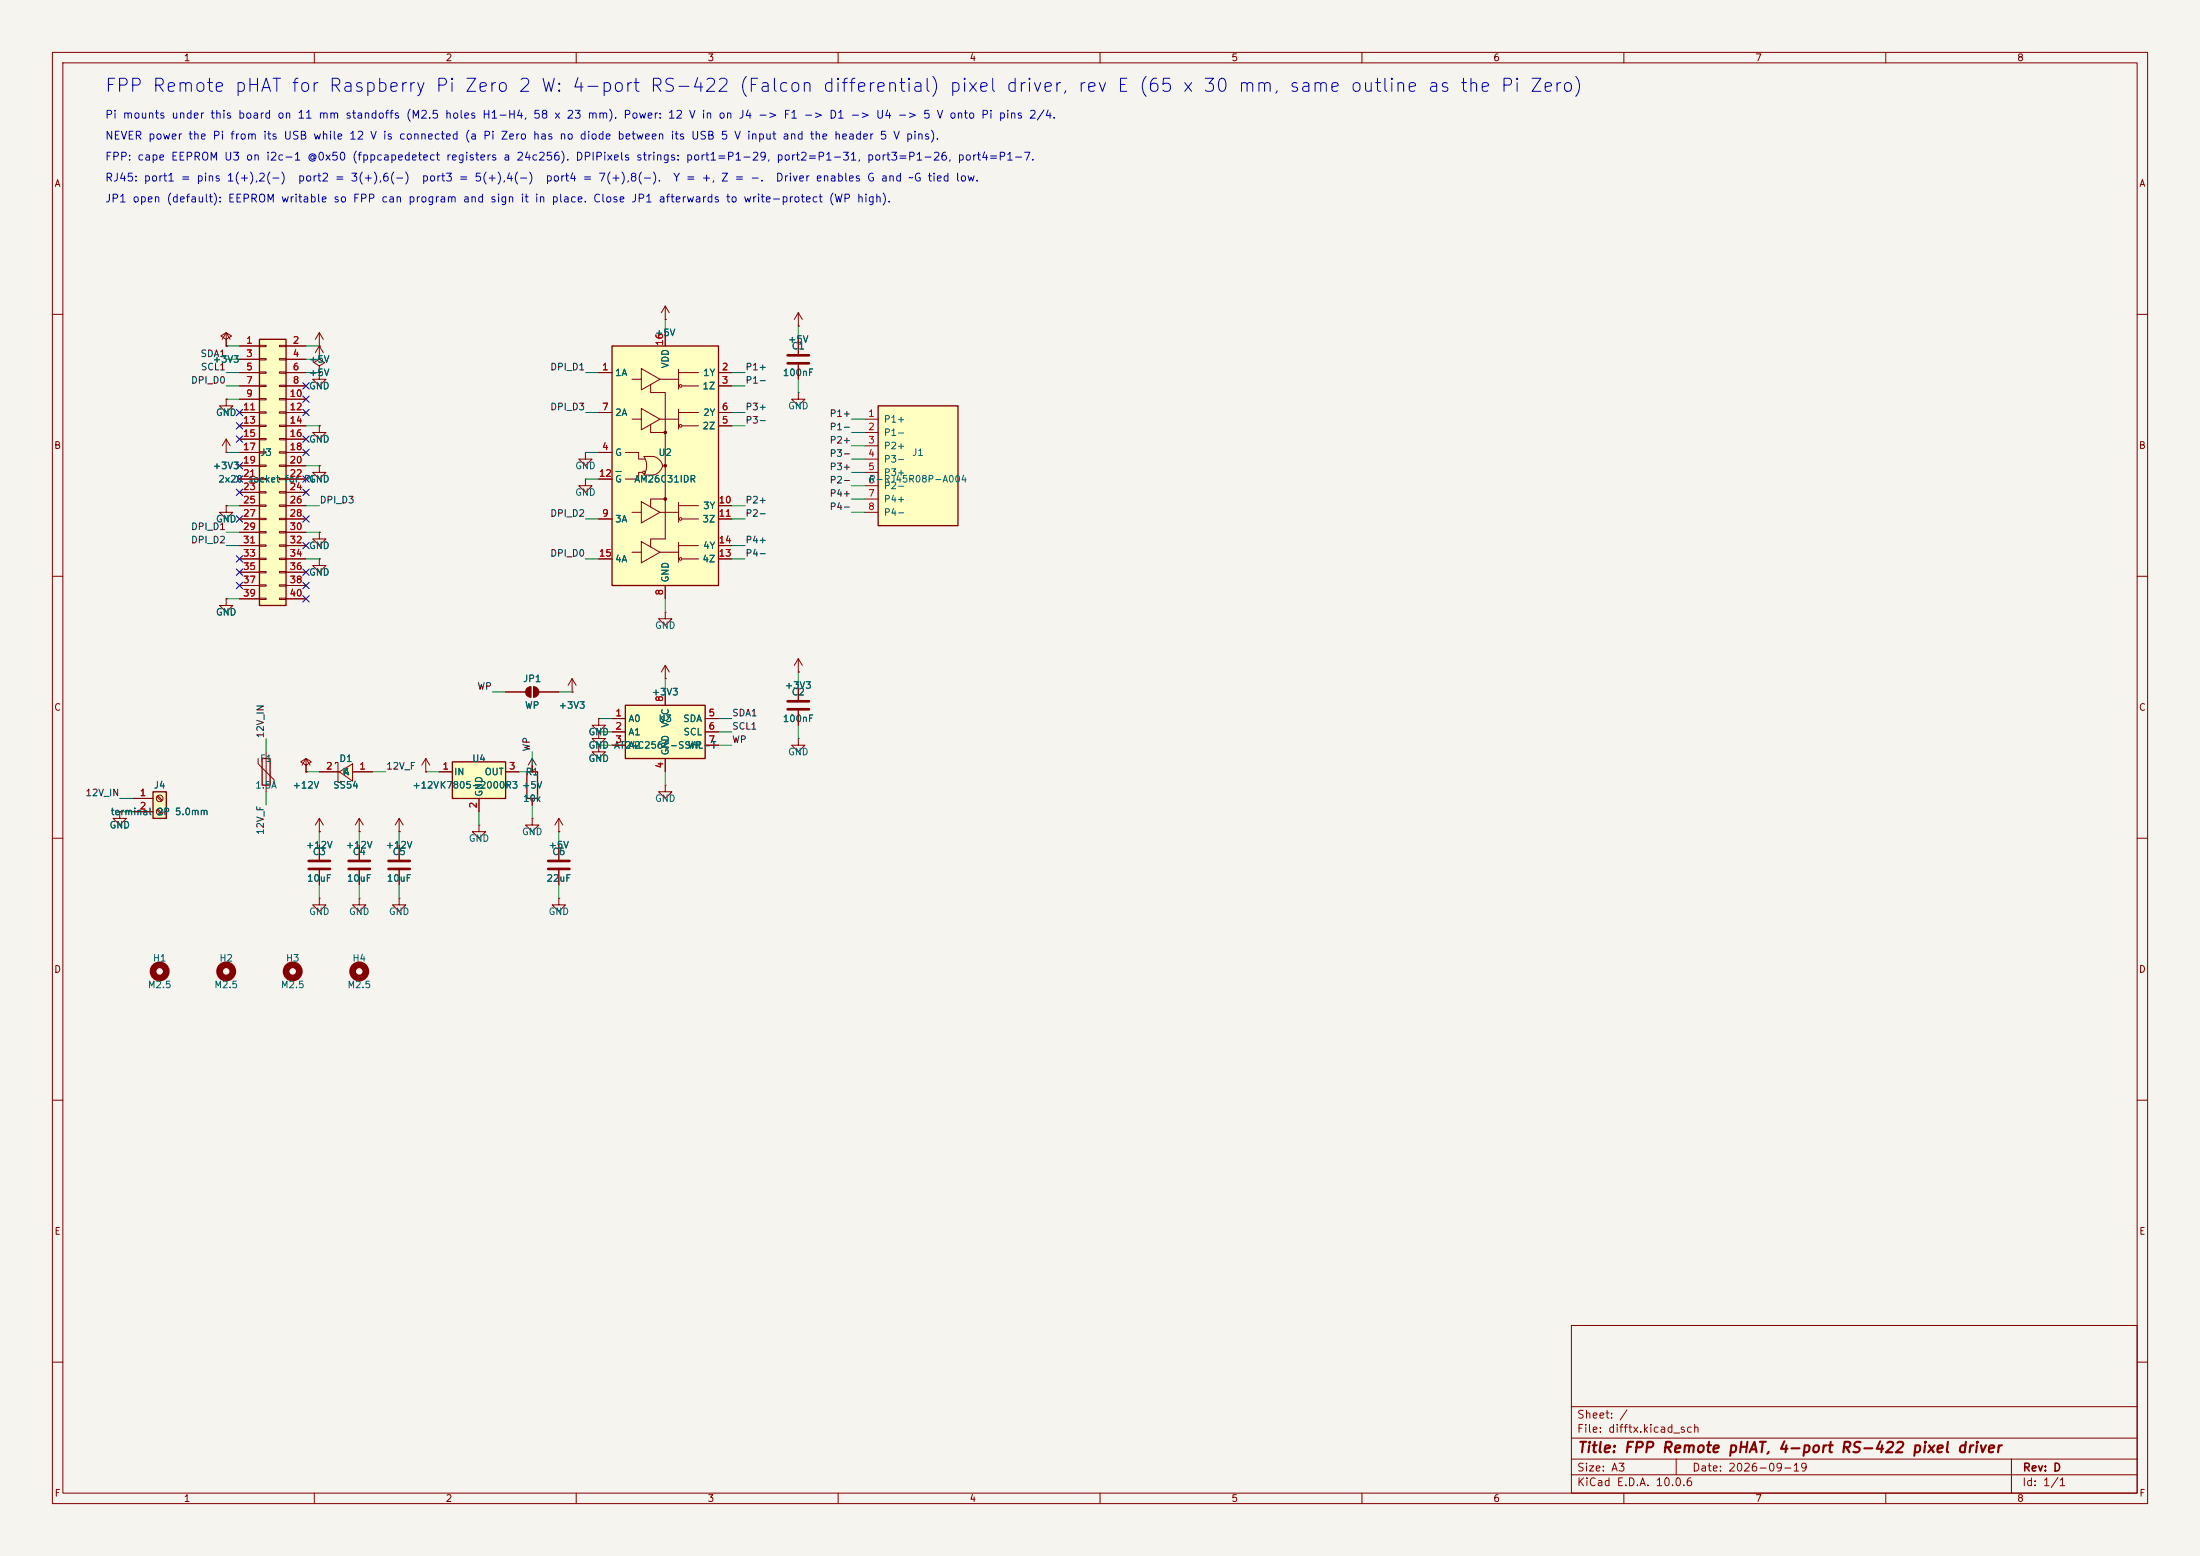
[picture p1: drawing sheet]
<svg xmlns="http://www.w3.org/2000/svg" width="420mm" height="297mm" viewBox="0 0 420 297" stroke-linecap="round" stroke-linejoin="round" font-family="sans-serif">
<path d="M0 0h420v297h-420z" fill="#f5f4ef" stroke="#f5f4ef" stroke-width=".19"/>
<g fill="none" stroke="#840000" stroke-width=".19">
<path d="M10 10h400v277h-400zM12 12h396v273h-396zM60 10v2M110 10v2M160 10v2M210 10v2M260 10v2M310 10v2M360 10v2M10 60h2M43.2 76.2v1.3h1.2l-1.2 1.2-1.3-1.2h1.3M43.2 76.2h.1"/>
<path d="M408 60h2M43.2 96.5v1.3h1.2l-1.2 1.3-1.3-1.3h1.3M43.2 96.5h.1M111.8 91.4v1.3h1.2l-1.2 1.3-1.3-1.3h1.3M111.8 91.4h.1M10 110h2M408 110h2M10 160h2M101.6 156.2v1.3h1.3l-1.3 1.3-1.3-1.3h1.3M101.6 156.2h.1M106.7 158.8h.1M106.7 156.2l-.8 1.3"/>
<path d="M106.7 156.2l.7 1.3M106.7 156.2v2.6M114.3 142.2v1.3h1.3l-1.3 1.3-1.3-1.3h1.3M114.3 142.2h.1M408 160h2M106.7 161.3v2.8M106.7 166.1v2.8M10 210h2M408 210h2M300 253h108v32h-108zM10 260h2M300 278.5h108"/>
<path d="M300 274.5h108M300 268.5h108M320 278.5v3M384 278.5v6.5M408 260h2M60 285v2M110 285v2M160 285v2M210 285v2M260 285v2M300 281.5h108M310 285v2"/>
<path d="M360 285v2"/>
</g>
<path d="M104.6 164.3h4.1M104.6 165.9h4.1" fill="none" stroke="#840000" stroke-width=".51"/>
<path d="M86.4 145.4h10.1v7h-10.1z" fill="#ffffc2"/>
<path d="M86.4 145.4h10.1v7h-10.1zM100.6 147.3h2v5.1h-2z" fill="none" stroke="#840000" stroke-width=".25"/>
<g fill="none" stroke="#840000" stroke-width=".19">
<path d="M127 58.4l-.8 1.3M127 58.4l.8 1.3M127 58.4v2.6M152.4 59.7l-.8 1.3M152.4 59.7l.8 1.3M152.4 59.7v2.5M43.2 64.8l1-.7-1-.6-1 .6 1 .7v1.2M43.2 66h.1M43.2 63.5l-.8 1.3M43.2 63.5l.7 1.3M43.2 63.5v2.5M61 68.6h.1"/>
<path d="M61 71.1v1.3h1.2l-1.2 1.3-1.3-1.3h1.3M61 71.1h.1M61 69.9l1-.7-1-.6-1.1 .6 1.1 .7v1.2M61 66h.1M61 66l-.8 1.3M61 66l.7 1.3M61 63.5v5.1M61 63.5l-.8 1.3M61 63.5l.7 1.3M127 61h.1M152.4 62.2h.1M152.4 64.8v2.8"/>
<path d="M152.4 69.6v2.8M111.8 86.4v1.2h1.2l-1.2 1.3-1.3-1.3h1.3M111.8 86.4h.1M96.5 132.1h3.8M101.3 131.1v2M101.9 131.1v2M102.9 132.1h3.8M81.3 147.3h.1M81.3 144.8l-.8 1.3M81.3 144.8l.7 1.3M81.3 144.8v2.5M83.8 147.3h2.6"/>
<path d="M91.4 157.5v1.3h1.3l-1.3 1.2-1.2-1.2h1.2M91.4 157.5h.1M91.4 152.4v2.5M96.5 147.3h2.6M101.6 147.3h.1M101.6 144.8l-.8 1.3M101.6 144.8l.8 1.3M101.6 144.8v2.5M101.6 152.4v1.3M127 149.9v1.2h1.3l-1.3 1.3-1.3-1.3h1.3M127 149.9h.1"/>
</g>
<path d="M150.4 67.8h4M150.4 69.3h4" fill="none" stroke="#840000" stroke-width=".51"/>
<g fill="#840000" stroke="#840000" stroke-width=".19">
<path d="M100.6 131.4l.7-.3v2a1.02 1.02 0 0 1-.9-.6 1.02 1.02 0 0 1 .2-1.1z"/>
<path d="M101.9 131.1a1.02 1.02 0 0 1 1 1 1.02 1.02 0 0 1-1 1z"/>
</g>
<path d="M116.8 66h20.4v45.8h-20.4z" fill="#ffffc2"/>
<path d="M116.8 66h20.4v45.8h-20.4z" fill="none" stroke="#840000" stroke-width=".25"/>
<g fill="none" stroke="#840000" stroke-width=".19">
<path d="M114.3 71.1h2.5M114.3 78.7h2.5M120.6 72.4h1.8M122.4 70.4l3.6 2-3.6 2zM122.4 78l3.6 2-3.6 2zM124.2 73.4v1.5h2.8v7.7M126 72.4h3.5M127 63.5v2.5M129.5 71.1h3.8M129.5 70.5v3.8M129.5 78.1v3.8M129.5 78.7h3.8"/>
<path d="M130.3 73.7h3M137.2 71.1h2.5M137.2 78.7h2.5M137.2 73.7h2.5M114.3 99.1h2.5M114.3 86.4h2.5M114.3 91.4h2.5M119.4 86.4h2.5v1.2h1.3M120.6 80h1.8M120.6 97.8h1.8M122.4 95.8l3.6 2-3.6 2zM122.7 90.2h-.8v1.2h-2.5"/>
<path d="M122.9 87.1h1.8l.6 .2a1.59 1.59 0 0 1 .5 2.8l-1.1 .6h-1.8a3.4 3.4 0 0 0 0-3.6zM124.2 81v1.6h2.8M126 80h3.5M126 97.8h3.5M126.5 88.9h.5M127 95.3h-2.8v1.5M127 82.6v20.3h-2.8v1.5M129.5 95.9v3.8M129.5 96.5h3.8M130.3 81.3h3M130.3 99.1h3M137.2 96.5h2.5"/>
<path d="M137.2 81.3h2.5M137.2 99.1h2.5M114.3 106.7h2.5M120.6 105.4h1.8M122.4 103.4l3.6 2-3.6 2zM126 105.4h3.5M127 111.8v2.5M129.5 103.5v3.8M129.5 104.1h3.8M130.3 106.7h3M137.2 104.1h2.5M137.2 106.7h2.5"/>
<circle cx="129.9" cy="73.7" r=".25"/>
<circle cx="122.9" cy="90.2" r=".25"/>
<circle cx="129.9" cy="81.3" r=".25"/>
<circle cx="129.9" cy="99.1" r=".25"/>
<circle cx="129.9" cy="106.7" r=".25"/>
</g>
<g fill="#840000" stroke="#840000" stroke-width=".19">
<circle cx="127" cy="82.5" r=".25"/>
<circle cx="127" cy="88.9" r=".25"/>
<circle cx="127" cy="95.2" r=".25"/>
</g>
<path d="M117.6 90h1" fill="none" stroke="#006464" stroke-width=".19"/>
<path d="M119.4 134.6h15.2v10.2h-15.2z" fill="#ffffc2"/>
<path d="M119.4 134.6h15.2v10.2h-15.2z" fill="none" stroke="#840000" stroke-width=".25"/>
<g fill="none" stroke="#840000" stroke-width=".19">
<path d="M152.4 74.9v1.3h1.3l-1.3 1.3-1.3-1.3h1.3M152.4 74.9h.1M127 116.8v1.3h1.3l-1.3 1.3-1.3-1.3h1.3M127 116.8h.1M109.2 132.1h.1M109.2 129.5l-.7 1.3M109.2 129.5l.8 1.3M109.2 129.5v2.6M114.3 137.2v1.2h1.3l-1.3 1.3-1.3-1.3h1.3M114.3 137.2h.1M114.3 139.7v1.3h1.3l-1.3 1.2-1.3-1.2h1.3M114.3 139.7h.1"/>
<path d="M116.8 137.2h2.6M116.8 139.7h2.6M127 129.5h.1M127 127v2.5M127 132.1v2.5M127 127l-.8 1.3M127 127l.8 1.3M134.6 137.2h2.6M134.6 139.7h2.6M152.4 128.3h.1M152.4 125.7l-.8 1.3M152.4 125.7l.8 1.3"/>
<path d="M152.4 125.7v2.6M152.4 130.8v2.8M152.4 135.6v2.8M116.8 142.2h2.6M127 144.8v2.5M134.6 142.2h2.6M152.4 141v1.2h1.3l-1.3 1.3-1.3-1.3h1.3M152.4 141h.1"/>
</g>
<path d="M150.4 133.9h4M150.4 135.4h4" fill="none" stroke="#840000" stroke-width=".51"/>
<path d="M167.6 77.5h15.3v22.8h-15.3z" fill="#ffffc2"/>
<path d="M167.6 77.5h15.3v22.8h-15.3z" fill="none" stroke="#840000" stroke-width=".25"/>
<g fill="none" stroke="#840000" stroke-width=".19">
<path d="M61 81.3v1.3h1.2l-1.2 1.2-1.3-1.2h1.3M61 81.3h.1M61 88.9v1.3h1.2l-1.2 1.2-1.3-1.2h1.3M61 88.9h.1M165.1 80h2.5M165.1 82.6h2.5M165.1 85.1h2.5M165.1 87.6h2.5M165.1 90.2h2.5M165.1 92.7h2.5M165.1 95.3h2.5M165.1 97.8h2.5"/>
<path d="M22.9 154.9v1.3h1.2l-1.2 1.3-1.3-1.3h1.3M22.9 154.9h.1M68.6 171.5v1.2h1.2l-1.2 1.3-1.3-1.3h1.3M68.6 171.5h.1M68.6 161.3v2.8M68.6 166.1v2.8M76.2 171.5v1.2h1.3l-1.3 1.3-1.3-1.3h1.3M76.2 171.5h.1M76.2 161.3v2.8M76.2 166.1v2.8"/>
</g>
<path d="M66.5 164.3h4.1M66.5 165.9h4.1M74.2 164.3h4M74.2 165.9h4" fill="none" stroke="#840000" stroke-width=".51"/>
<path d="M29.2 151.1h2.5v5.1h-2.5z" fill="#ffffc2"/>
<path d="M29.2 151.1h2.5v5.1h-2.5zM50 144.8h1.6v5.1h-1.6z" fill="none" stroke="#840000" stroke-width=".25"/>
<g fill="none" stroke="#840000" stroke-width=".19">
<path d="M43.2 86.4h.1M43.2 83.8l-.8 1.3M43.2 83.8l.7 1.3M43.2 83.8v2.6M43.2 114.3v1.3h1.2l-1.2 1.2-1.3-1.2h1.3M43.2 114.3h.1M61 101.6v1.3h1.2l-1.2 1.2-1.3-1.2h1.3M61 101.6h.1M61 106.7v1.3h1.2l-1.2 1.2-1.3-1.2h1.3M61 106.7h.1M25.4 152.4h3.8M25.4 154.9h3.8"/>
<path d="M29.9 152.1l.9 .8M29.9 154.6l.9 .8M30.1 151.9l.9 .8M30.1 154.4l.9 .9M49.3 144.8v1l3 3v1.1M50.8 143.5v7.6M58.4 146.1l1-.7-1-.6-1 .6 1 .7v1.2M58.4 147.3h.1M58.4 144.8l-.7 1.3M58.4 144.8l.8 1.3M58.4 144.8v2.5M61 158.8h.1"/>
<path d="M61 156.2l-.8 1.3M61 156.2l.7 1.3M61 156.2v2.6M68.6 158.8h.1M68.6 156.2l-.8 1.3M68.6 156.2l.7 1.3M68.6 156.2v2.6M76.2 158.8h.1M76.2 156.2l-.8 1.3M76.2 156.2l.8 1.3M76.2 156.2v2.6M61 171.5v1.2h1.2l-1.2 1.3-1.3-1.3h1.3"/>
<path d="M61 171.5h.1M61 161.3v2.8M61 166.1v2.8"/>
<circle cx="30.5" cy="154.9" r=".63"/>
<circle cx="30.5" cy="152.4" r=".63"/>
</g>
<path d="M58.9 164.3h4.1M58.9 165.9h4.1" fill="none" stroke="#840000" stroke-width=".51"/>
<g fill="none" stroke="#840000" stroke-width="1.3">
<circle cx="30.5" cy="185.4" r="1.27"/>
<circle cx="43.2" cy="185.4" r="1.27"/>
<circle cx="55.9" cy="185.4" r="1.27"/>
<circle cx="68.6" cy="185.4" r="1.27"/>
</g>
<path d="M49.5 64.8h5.1v50.8h-5.1z" fill="#ffffc2"/>
<path d="M49.5 64.8h5.1v50.8h-5.1z" fill="none" stroke="#840000" stroke-width=".25"/>
<g fill="none" stroke="#840000" stroke-width=".19">
<path d="M45.7 66h3.8M45.7 68.6h3.8M45.7 71.1h3.8M45.7 73.7h3.8M45.7 76.2h3.8M45.7 78.7h3.8M49.5 65.9h1.3v.3h-1.3zM49.5 68.5h1.3v.2h-1.3zM49.5 71h1.3v.2h-1.3zM49.5 73.5h1.3v.3h-1.3zM49.5 76.1h1.3v.2h-1.3zM49.5 78.6h1.3v.3h-1.3z"/>
<path d="M53.3 65.9h1.3v.3h-1.3zM53.3 68.5h1.3v.2h-1.3zM53.3 71h1.3v.2h-1.3zM53.3 73.5h1.3v.3h-1.3zM53.3 76.1h1.3v.2h-1.3zM53.3 78.6h1.3v.3h-1.3zM54.6 66h3.8M54.6 68.6h3.8M54.6 71.1h3.8M54.6 73.7h3.8M54.6 76.2h3.8M54.6 78.7h3.8"/>
<path d="M45.7 81.3h3.8M45.7 83.8h3.8M45.7 86.4h3.8M45.7 88.9h3.8M45.7 91.4h3.8M45.7 94h3.8M45.7 96.5h3.8M45.7 99.1h3.8M49.5 81.2h1.3v.2h-1.3zM49.5 83.7h1.3v.2h-1.3zM49.5 86.2h1.3v.3h-1.3zM49.5 88.8h1.3v.2h-1.3z"/>
<path d="M49.5 91.3h1.3v.3h-1.3zM49.5 93.9h1.3v.2h-1.3zM49.5 96.4h1.3v.2h-1.3zM49.5 98.9h1.3v.3h-1.3zM53.3 81.2h1.3v.2h-1.3zM53.3 83.7h1.3v.2h-1.3zM53.3 86.2h1.3v.3h-1.3zM53.3 88.8h1.3v.2h-1.3zM53.3 91.3h1.3v.3h-1.3zM53.3 93.9h1.3v.2h-1.3zM53.3 96.4h1.3v.2h-1.3zM53.3 98.9h1.3v.3h-1.3z"/>
<path d="M54.6 81.3h3.8M54.6 83.8h3.8M54.6 86.4h3.8M54.6 88.9h3.8M54.6 91.4h3.8M54.6 94h3.8M54.6 96.5h3.8M54.6 99.1h3.8M45.7 101.6h3.8M45.7 104.1h3.8M45.7 106.7h3.8M45.7 109.2h3.8"/>
<path d="M45.7 111.8h3.8M45.7 114.3h3.8M49.5 101.5h1.3v.2h-1.3zM49.5 104h1.3v.3h-1.3zM49.5 106.6h1.3v.2h-1.3zM49.5 109.1h1.3v.2h-1.3zM49.5 111.6h1.3v.3h-1.3zM49.5 114.2h1.3v.2h-1.3zM53.3 101.5h1.3v.2h-1.3zM53.3 104h1.3v.3h-1.3zM53.3 106.6h1.3v.2h-1.3zM53.3 109.1h1.3v.2h-1.3z"/>
<path d="M53.3 111.6h1.3v.3h-1.3zM53.3 114.2h1.3v.2h-1.3zM54.6 101.6h3.8M54.6 104.1h3.8M54.6 106.7h3.8M54.6 109.2h3.8M54.6 111.8h3.8M54.6 114.3h3.8"/>
</g>
<path d="M64.8 147.3l2.5-1.5v3.3z" fill="#ffffc2"/>
<g fill="none" stroke="#840000" stroke-width=".19">
<path d="M43.2 66h.1M43.2 76.2h.1M45.7 66h3.8M45.7 68.6h3.8M45.7 71.1h3.8M45.7 73.7h3.8M45.7 76.2h3.8M45.7 78.7h3.8M54.6 66h3.8M54.6 68.6h3.8M54.6 71.1h3.8M54.6 73.7h3.8"/>
<path d="M54.6 76.2h3.8M54.6 78.7h3.8M61 66h.1M61 68.6h.1M61 71.1h.1M114.3 71.1h2.5M114.3 78.7h2.5M127 61h.1M127 63.5v2.5M137.2 71.1h2.5M137.2 73.7h2.5M137.2 78.7h2.5"/>
<path d="M152.4 62.2h.1M152.4 64.8v2.8M152.4 69.6v2.8M43.2 86.4h.1M43.2 96.5h.1M45.7 81.3h3.8M45.7 83.8h3.8M45.7 86.4h3.8M45.7 88.9h3.8M45.7 91.4h3.8M45.7 94h3.8M45.7 96.5h3.8"/>
<path d="M45.7 99.1h3.8M54.6 81.3h3.8M54.6 83.8h3.8M54.6 86.4h3.8M54.6 88.9h3.8M54.6 91.4h3.8M54.6 94h3.8M54.6 96.5h3.8M54.6 99.1h3.8M61 81.3h.1M61 88.9h.1M114.3 86.4h2.5"/>
<path d="M114.3 91.4h2.5M114.3 99.1h2.5M137.2 81.3h2.5M137.2 96.5h2.5M137.2 99.1h2.5M43.2 114.3h.1M45.7 101.6h3.8M45.7 104.1h3.8M45.7 106.7h3.8M45.7 109.2h3.8M45.7 111.8h3.8M45.7 114.3h3.8"/>
<path d="M54.6 101.6h3.8M54.6 104.1h3.8M54.6 106.7h3.8M54.6 109.2h3.8M54.6 111.8h3.8M54.6 114.3h3.8M61 101.6h.1M61 106.7h.1M114.3 106.7h2.5M127 111.8v2.5M137.2 104.1h2.5M137.2 106.7h2.5"/>
<path d="M96.5 132.1h3.8M102.9 132.1h3.8M109.2 132.1h.1M114.3 139.7h.1M114.3 137.2h.1M116.8 137.2h2.6M116.8 139.7h2.6M127 129.5h.1M127 132.1v2.5M134.6 137.2h2.6M134.6 139.7h2.6M152.4 128.3h.1"/>
<path d="M152.4 130.8v2.8M152.4 135.6v2.8M22.9 154.9h.1M25.4 152.4h3.8M25.4 154.9h3.8M58.4 147.3h.1M61 158.8h.1M61 147.3h3.8M64 145.8v-.3h.5v3.8h.5v-.2M64.8 147.3l2.5-1.5v3.3zM67.3 147.3h3.8M68.6 158.8h.1"/>
<path d="M76.2 158.8h.1M81.3 147.3h.1M83.8 147.3h2.6M91.4 152.4v2.5M96.5 147.3h2.6M101.6 147.3h.1M101.6 146.1v1.2M101.6 152.4v1.3M106.7 158.8h.1M114.3 142.2h.1M116.8 142.2h2.6M127 144.8v2.5"/>
<path d="M134.6 142.2h2.6M61 161.3v2.8M61 166.1v2.8M68.6 161.3v2.8M68.6 166.1v2.8M76.2 161.3v2.8M76.2 166.1v2.8M106.7 171.5v1.2h1.2l-1.2 1.3-1.3-1.3h1.3M106.7 171.5h.1M106.7 161.3v2.8M106.7 166.1v2.8"/>
</g>
<g fill="none" stroke="#009600" stroke-width=".19">
<path d="M43.2 71.1h2.5M43.2 66h2.5M43.2 68.6h2.5M43.2 73.7h2.5M43.2 76.2h2.5M58.4 71.1h2.6M58.4 66h2.6M58.4 68.6h2.6M111.8 71.1h2.5M111.8 78.7h2.5M127 61v2.5M139.7 71.1h2.5"/>
<path d="M139.7 73.7h2.5M139.7 78.7h2.5M152.4 62.2v2.6M152.4 72.4v2.5M43.2 86.4h2.5M43.2 96.5h2.5M58.4 81.3h2.6M58.4 88.9h2.6M58.4 96.5h2.6M111.8 86.4h2.5M111.8 99.1h2.5M111.8 91.4h2.5"/>
<path d="M139.7 81.3h2.5M139.7 99.1h2.5M139.7 96.5h2.5M162.6 80h2.5M162.6 97.8h2.5M162.6 95.3h2.5M162.6 82.6h2.5M162.6 85.1h2.5M162.6 87.6h2.5M162.6 90.2h2.5M162.6 92.7h2.5M43.2 114.3h2.5"/>
<path d="M43.2 104.1h2.5M43.2 101.6h2.5M58.4 106.7h2.6M58.4 101.6h2.6M111.8 106.7h2.5M127 114.3v2.5M139.7 106.7h2.5M139.7 104.1h2.5M94 132.1h2.5M106.7 132.1h2.5M114.3 139.7h2.5M114.3 137.2h2.5"/>
<path d="M127 129.5v2.6M137.2 139.7h2.5M137.2 137.2h2.5M152.4 128.3v2.5M152.4 138.4v2.6M22.9 152.4h2.5M22.9 154.9h2.5M50.8 141v2.5M50.8 151.1v2.6M58.4 147.3h2.6M61 158.8v2.5M68.6 158.8v2.5"/>
<path d="M71.1 147.3h2.6M76.2 158.8v2.5M81.3 147.3h2.5M91.4 154.9v2.6M99.1 147.3h2.5M101.6 143.5v2.6M101.6 153.7v2.5M106.7 158.8v2.5M114.3 142.2h2.5M127 147.3v2.6M137.2 142.2h2.5M61 168.9v2.6"/>
<path d="M68.6 168.9v2.6M76.2 168.9v2.6M106.7 168.9v2.6"/>
</g>
<g fill="none" stroke="#000084" stroke-width=".19">
<path d="M45.1 78.1l1.2 1.2M46.3 78.1l-1.2 1.2M57.8 75.6l1.2 1.2M57.8 73.1l1.2 1.2M57.8 78.1l1.2 1.2M59 75.6l-1.2 1.2M59 73.1l-1.2 1.2M59 78.1l-1.2 1.2M45.1 80.7l1.2 1.2M45.1 98.5l1.2 1.2M45.1 83.2l1.2 1.2M45.1 93.4l1.2 1.2"/>
<path d="M45.1 90.8l1.2 1.2M45.1 88.3l1.2 1.2M46.3 80.7l-1.2 1.2M46.3 88.3l-1.2 1.2M46.3 98.5l-1.2 1.2M46.3 83.2l-1.2 1.2M46.3 93.4l-1.2 1.2M46.3 90.8l-1.2 1.2M57.8 85.8l1.2 1.2M57.8 83.2l1.2 1.2M57.8 98.5l1.2 1.2M57.8 90.8l1.2 1.2"/>
<path d="M57.8 93.4l1.2 1.2M59 85.8l-1.2 1.2M59 83.2l-1.2 1.2M59 98.5l-1.2 1.2M59 93.4l-1.2 1.2M59 90.8l-1.2 1.2M45.1 111.2l1.2 1.2M45.1 108.6l1.2 1.2M45.1 106.1l1.2 1.2M46.3 111.2l-1.2 1.2M46.3 108.6l-1.2 1.2M46.3 106.1l-1.2 1.2"/>
<path d="M57.8 111.2l1.2 1.2M57.8 108.6l1.2 1.2M57.8 113.7l1.2 1.2M57.8 103.5l1.2 1.2M59 111.2l-1.2 1.2M59 108.6l-1.2 1.2M59 113.7l-1.2 1.2M59 103.5l-1.2 1.2"/>
</g>
<path d="M117.6 90h1" fill="none" stroke="#006464" stroke-width=".19"/>
<text font-size="2.5" fill="#0000c2" x="19.9" y="18.2">FPP Remote pHAT for Raspberry Pi Zero 2 W: 4-port RS-422 (Falcon differential) pixel driver, rev E (65 x 30 mm, same outline as the Pi Zero)</text>
<text font-size="2" fill="#840000" x="301" y="277.8">Title: FPP Remote pHAT, 4-port RS-422 pixel driver</text>
<g font-size="1.5" fill="#0000c2">
<text x="20" y="23">Pi mounts under this board on 11 mm standoffs (M2.5 holes H1-H4, 58 x 23 mm). Power: 12 V in on J4 -&gt; F1 -&gt; D1 -&gt; U4 -&gt; 5 V onto Pi pins 2/4.</text>
<text x="20" y="27">NEVER power the Pi from its USB while 12 V is connected (a Pi Zero has no diode between its USB 5 V input and the header 5 V pins).</text>
<text x="20" y="35">RJ45: port1 = pins 1(+),2(-)</text>
<text x="20" y="31">FPP: cape EEPROM U3 on i2c-1 @0x50 (fppcapedetect registers a 24c256). DPIPixels strings: port1=P1-29, port2=P1-31, port3=P1-26, port4=P1-7.</text>
<text x="56.7" y="35">port2 = 3(+),6(-)</text>
<text x="80.4" y="35">port3 = 5(+),4(-)</text>
<text x="104" y="35">port4 = 7(+),8(-).</text>
<text x="128.4" y="35">Y = +, Z = -.</text>
<text x="148" y="35">Driver enables G and ~G tied low.</text>
<text x="20" y="39">JP1 open (default): EEPROM writable so FPP can program and sign it in place. Close JP1 afterwards to write-protect (WP high).</text>
</g>
<g font-size="1.5" fill="#840000">
<text x="300.9" y="273.8">File: difftx.kicad_sch</text>
<text x="300.9" y="271.1">Sheet: /</text>
<text x="300.9" y="281.2">Size: A3</text>
<text x="322.9" y="281.2">Date: 2026-09-19</text>
<text x="386" y="281.2">Rev: D</text>
<text x="300.9" y="284">KiCad E.D.A. 10.0.6</text>
<text x="385.9" y="284">Id: 1/1</text>
</g>
<g font-size="1.3" fill="#840000">
<text x="35" y="12">1</text>
<text x="85" y="12">2</text>
<text x="135" y="12">3</text>
<text x="185" y="12">4</text>
<text x="235" y="12">5</text>
<text x="285" y="12">6</text>
<text x="335" y="12">7</text>
<text x="385" y="12">8</text>
<text x="10.3" y="36">A</text>
<text x="408.3" y="36">A</text>
<text x="10.2" y="86">B</text>
<text x="408.2" y="86">B</text>
<text x="10.2" y="136">C</text>
<text x="408.2" y="136">C</text>
<text x="10.2" y="186">D</text>
<text x="408.2" y="186">D</text>
<text x="10.3" y="236">E</text>
<text x="408.3" y="236">E</text>
<text x="10.3" y="286">F</text>
<text x="35" y="287">1</text>
<text x="85" y="287">2</text>
<text x="135" y="287">3</text>
<text x="185" y="287">4</text>
<text x="235" y="287">5</text>
<text x="285" y="287">6</text>
<text x="335" y="287">7</text>
<text x="385" y="287">8</text>
<text x="408.3" y="286">F</text>
</g>
<g font-size="1.3" fill="#a90000">
<text x="46.9" y="65.9">1</text>
<text x="55.8" y="65.9">2</text>
<text x="46.9" y="68.4">3</text>
<text x="46.9" y="71">5</text>
<text x="55.8" y="68.4">4</text>
<text x="55.8" y="71">6</text>
<text x="114.8" y="71">1</text>
<text x="126.9" y="66.1" transform="rotate(-90 126.9 66.1)">16</text>
<text x="137.7" y="71">2</text>
<text x="46.9" y="73.5">7</text>
<text x="46.9" y="76.1">9</text>
<text x="55.2" y="76.1">10</text>
<text x="55.8" y="73.5">8</text>
<text x="137.7" y="73.5">3</text>
<text x="46.3" y="78.6">11</text>
<text x="46.3" y="81.1">13</text>
<text x="46.3" y="83.7">15</text>
<text x="55.2" y="78.6">12</text>
<text x="55.2" y="81.1">14</text>
<text x="55.2" y="83.7">16</text>
<text x="114.8" y="78.6">7</text>
<text x="137.7" y="81.1">5</text>
<text x="137.7" y="78.6">6</text>
<text x="165.6" y="79.9">1</text>
<text x="165.6" y="82.4">2</text>
<text x="46.3" y="86.2">17</text>
<text x="46.3" y="88.8">19</text>
<text x="55.2" y="86.2">18</text>
<text x="55.2" y="88.8">20</text>
<text x="114.8" y="86.2">4</text>
<text x="165.6" y="85">3</text>
<text x="165.6" y="87.5">4</text>
<text x="46.3" y="91.3">21</text>
<text x="46.3" y="93.8">23</text>
<text x="55.2" y="91.3">22</text>
<text x="55.2" y="93.8">24</text>
<text x="114.2" y="91.3">12</text>
<text x="165.6" y="90">5</text>
<text x="165.6" y="92.6">6</text>
<text x="165.6" y="95.1">7</text>
<text x="46.3" y="96.4">25</text>
<text x="46.3" y="98.9">27</text>
<text x="46.3" y="101.5">29</text>
<text x="55.2" y="96.4">26</text>
<text x="55.2" y="98.9">28</text>
<text x="55.2" y="101.5">30</text>
<text x="114.8" y="98.9">9</text>
<text x="137.1" y="96.4">10</text>
<text x="137.1" y="98.9">11</text>
<text x="165.6" y="97.7">8</text>
<text x="46.3" y="104">31</text>
<text x="46.3" y="106.5">33</text>
<text x="55.2" y="104">32</text>
<text x="55.2" y="106.5">34</text>
<text x="114.2" y="106.5">15</text>
<text x="137.1" y="106.5">13</text>
<text x="137.1" y="104">14</text>
<text x="46.3" y="109.1">35</text>
<text x="46.3" y="111.6">37</text>
<text x="55.2" y="109.1">36</text>
<text x="55.2" y="111.6">38</text>
<text x="126.9" y="113.8" transform="rotate(-90 126.9 113.8)">8</text>
<text x="46.3" y="114.2">39</text>
<text x="55.2" y="114.2">40</text>
<text x="117.4" y="137">1</text>
<text x="126.9" y="134.1" transform="rotate(-90 126.9 134.1)">8</text>
<text x="135.2" y="137">5</text>
<text x="117.4" y="139.6">2</text>
<text x="117.4" y="142.1">3</text>
<text x="135.2" y="139.6">6</text>
<text x="135.2" y="142.1">7</text>
<text x="62.1" y="147.2">2</text>
<text x="68.5" y="147.2">1</text>
<text x="84.4" y="147.2">1</text>
<text x="97.1" y="147.2">3</text>
<text x="126.9" y="146.8" transform="rotate(-90 126.9 146.8)">4</text>
<text x="26.6" y="152.3">1</text>
<text x="26.6" y="154.8">2</text>
<text x="91.3" y="154.4" transform="rotate(-90 91.3 154.4)">2</text>
</g>
<g font-size="1.3" fill="#006464">
<text x="124.9" y="64.5">+5V</text>
<text x="150.3" y="65.7">+5V</text>
<text x="40.5" y="69.5">+3V3</text>
<text x="58.9" y="69.5">+5V</text>
<text x="128" y="70.4" transform="rotate(-90 128 70.4)">VDD</text>
<text x="151" y="67">C1</text>
<text x="58.9" y="72.1">+5V</text>
<text x="58.9" y="74.6">GND</text>
<text x="117.3" y="72.1">1A</text>
<text x="134" y="74.6">1Z</text>
<text x="134.1" y="72.1">1Y</text>
<text x="149.3" y="72.1">100nF</text>
<text x="41.1" y="79.7">GND</text>
<text x="117.3" y="79.7">2A</text>
<text x="134" y="82.2">2Z</text>
<text x="134.1" y="79.7">2Y</text>
<text x="150.3" y="78.4">GND</text>
<text x="168.6" y="81">P1+</text>
<text x="168.6" y="83.5">P1-</text>
<text x="40.5" y="89.9">+3V3</text>
<text x="49.6" y="87.3">J3</text>
<text x="58.9" y="84.8">GND</text>
<text x="109.7" y="89.9">GND</text>
<text x="117.3" y="87.3">G</text>
<text x="125.6" y="87.3">U2</text>
<text x="168.6" y="86.1">P2+</text>
<text x="168.6" y="88.6">P3-</text>
<text x="174" y="87.3">J1</text>
<text x="41.6" y="92.4">2x20 socket for Pi</text>
<text x="58.9" y="92.4">GND</text>
<text x="109.7" y="94.9">GND</text>
<text x="117.3" y="92.4">G</text>
<text x="121" y="92.4">AM26C31IDR</text>
<text x="165.8" y="92.4">R-RJ45R08P-A004</text>
<text x="168.6" y="91.1">P3+</text>
<text x="168.6" y="93.7">P2-</text>
<text x="41.1" y="100">GND</text>
<text x="117.3" y="100">3A</text>
<text x="134" y="100">3Z</text>
<text x="134.1" y="97.5">3Y</text>
<text x="168.6" y="96.2">P4+</text>
<text x="168.6" y="98.8">P4-</text>
<text x="58.9" y="105.1">GND</text>
<text x="117.3" y="107.6">4A</text>
<text x="134" y="107.6">4Z</text>
<text x="134.1" y="105.1">4Y</text>
<text x="58.9" y="110.2">GND</text>
<text x="128" y="111.3" transform="rotate(-90 128 111.3)">GND</text>
<text x="41.1" y="117.8">GND</text>
<text x="124.9" y="120.3">GND</text>
<text x="99.7" y="130.5">JP1</text>
<text x="149.7" y="131.8">+3V3</text>
<text x="100.1" y="135.6">WP</text>
<text x="106.6" y="135.6">+3V3</text>
<text x="124.3" y="133">+3V3</text>
<text x="151" y="133">C2</text>
<text x="112.2" y="140.7">GND</text>
<text x="112.2" y="143.2">GND AT24C256C-SSHL-T</text>
<text x="119.9" y="138.1">A0</text>
<text x="119.9" y="140.7">A1</text>
<text x="119.9" y="143.2">A2</text>
<text x="125.6" y="138.1">U3</text>
<text x="128" y="139" transform="rotate(-90 128 139)">VCC</text>
<text x="130.3" y="138.1">SDA</text>
<text x="130.4" y="140.7">SCL</text>
<text x="131.2" y="143.2">WP</text>
<text x="149.3" y="138.1">100nF</text>
<text x="49.5" y="145.7">F1</text>
<text x="64.7" y="145.7">D1</text>
<text x="65.3" y="148.3">K</text>
<text x="65.5" y="148.3">A</text>
<text x="86.6" y="148.3">IN</text>
<text x="90" y="145.7">U4</text>
<text x="92.4" y="148.3">OUT</text>
<text x="100.2" y="148.3">R1</text>
<text x="112.2" y="145.7">GND</text>
<text x="128" y="144.3" transform="rotate(-90 128 144.3)">GND</text>
<text x="150.3" y="144.5">GND</text>
<text x="21" y="155.9">terminal</text>
<text x="29.3" y="150.8">J4</text>
<text x="29.8" y="155.9">2P 5.0mm</text>
<text x="48.6" y="150.8">1.5A</text>
<text x="55.8" y="150.8">+12V</text>
<text x="63.5" y="150.8">SS54</text>
<text x="78.6" y="150.8">+12VK7805-2000R3 +5V</text>
<text x="92.4" y="152.2" transform="rotate(-90 92.4 152.2)">GND</text>
<text x="99.7" y="153.4">10k</text>
<text x="124.9" y="153.4">GND</text>
<text x="20.8" y="158.4">GND</text>
<text x="89.4" y="161">GND</text>
<text x="99.5" y="159.7">GND</text>
<text x="58.3" y="162.3">+12V</text>
<text x="59.6" y="163.5">C3</text>
<text x="65.9" y="162.3">+12V</text>
<text x="67.2" y="163.5">C4</text>
<text x="73.5" y="162.3">+12V</text>
<text x="74.8" y="163.5">C5</text>
<text x="104.6" y="162.3">+5V</text>
<text x="105.3" y="163.5">C6</text>
<text x="58.5" y="168.6">10uF</text>
<text x="66.1" y="168.6">10uF</text>
<text x="73.7" y="168.6">10uF</text>
<text x="104.2" y="168.6">22uF</text>
<text x="58.9" y="175">GND</text>
<text x="66.5" y="175">GND</text>
<text x="74.1" y="175">GND</text>
<text x="104.6" y="175">GND</text>
<text x="29.1" y="183.8">H1</text>
<text x="41.8" y="183.8">H2</text>
<text x="54.5" y="183.8">H3</text>
<text x="67.2" y="183.8">H4</text>
<text x="28.1" y="188.9">M2.5</text>
<text x="40.8" y="188.9">M2.5</text>
<text x="53.5" y="188.9">M2.5</text>
<text x="66.2" y="188.9">M2.5</text>
</g>
<g font-size="1.3" fill="#0f0f0f">
<text x="38.2" y="68.5">SDA1</text>
<text x="38.2" y="71">SCL1</text>
<text x="104.9" y="71">DPI_D1</text>
<text x="142.2" y="71">P1+</text>
<text x="36.4" y="73.5">DPI_D0</text>
<text x="142.2" y="73.5">P1-</text>
<text x="104.9" y="78.6">DPI_D3</text>
<text x="142.2" y="81.2">P3-</text>
<text x="142.2" y="78.6">P3+</text>
<text x="158.3" y="79.9">P1+</text>
<text x="158.3" y="82.4">P1-</text>
<text x="158.3" y="85">P2+</text>
<text x="158.3" y="87.5">P3-</text>
<text x="158.3" y="92.6">P2-</text>
<text x="158.3" y="95.1">P4+</text>
<text x="158.3" y="90">P3+</text>
<text x="36.4" y="101.5">DPI_D1</text>
<text x="60.9" y="96.4">DPI_D3</text>
<text x="104.9" y="98.9">DPI_D2</text>
<text x="142.2" y="98.9">P2-</text>
<text x="142.2" y="96.4">P2+</text>
<text x="158.3" y="97.7">P4-</text>
<text x="36.4" y="104">DPI_D2</text>
<text x="104.9" y="106.6">DPI_D0</text>
<text x="142.2" y="106.6">P4-</text>
<text x="142.2" y="104">P4+</text>
<text x="91" y="132">WP</text>
<text x="139.7" y="137">SDA1</text>
<text x="50.7" y="141" transform="rotate(-90 50.7 141)">12V_IN</text>
<text x="101.5" y="143.5" transform="rotate(-90 101.5 143.5)">WP</text>
<text x="139.7" y="142.1">WP</text>
<text x="139.7" y="139.6">SCL1</text>
<text x="73.6" y="147.2">12V_F</text>
<text x="16.2" y="152.3">12V_IN</text>
<text x="50.7" y="159.5" transform="rotate(-90 50.7 159.5)">12V_F</text>
</g>
</svg>
